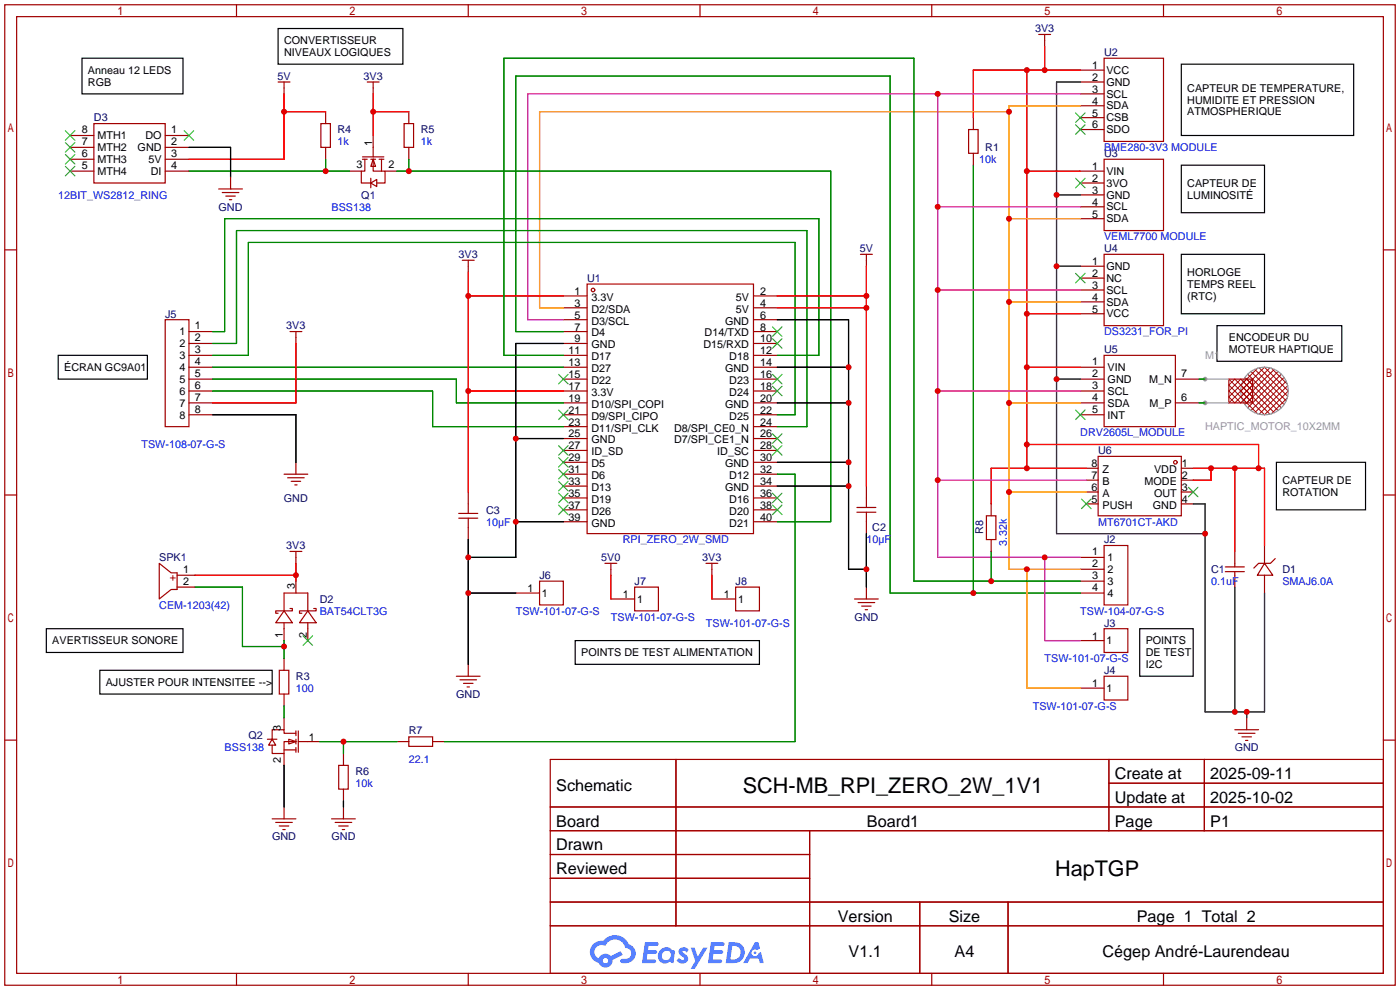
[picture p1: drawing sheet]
<svg xmlns="http://www.w3.org/2000/svg" width="299mm" height="212mm" viewBox="0 0 299 212" stroke-linecap="round" stroke-linejoin="round" font-family="sans-serif">
<g fill="#999">
<circle cx="257.6" cy="81" r=".51"/>
<circle cx="257.6" cy="86.1" r=".51"/>
</g>
<g fill="none" stroke="#a10000" stroke-width=".25">
<path d="M1 1h297.2v209.6h-297.2zM3.6 3.6h292.1v204.4h-292.1zM50.5 1v2.6M100.1 1v2.6M149.6 1v2.6M199.1 1v2.6M248.7 1v2.6M1 53.4h2.6M295.7 53.4h2.5M1 105.8h2.6M295.7 105.8h2.5M1 158.2h2.6"/>
<path d="M295.7 158.2h2.5M117.6 162.3h178.1v45.7h-178.1zM117.6 172.5h178.1M117.6 177.5h178.1M144.5 162.3v35.6M173 177.5v30.5M237 162.3v15.2M237 167.4h58.7M257.4 162.3v15.2M117.6 182.6h55.4M117.6 192.8h178.1M117.6 187.7h55.4"/>
<path d="M117.6 197.9h178.1M196.6 192.8v15.2M215.4 192.8v15.2M50.5 208v2.6M100.1 208v2.6M149.6 208v2.6M199.1 208v2.6M248.7 208v2.6"/>
</g>
<g fill="#5487ff">
<path d="M145.3 202.7a1.3 1.3 0 0 1 1.9 .3l-.4 .6a.54 .54 0 0 0-.9-.2l.1 .2a1.34 1.34 0 0 1 .9 1.8 1.47 1.47 0 0 1-2.3-.1l.5-.6 .8 .5a.31 .31 0 0 0 .4-.3 .31 .31 0 0 0-.3-.4 1.12 1.12 0 0 1-.7-1.8z"/>
<path d="M147.6 202.5h.9l.6 2 1.2-2h.9l-2.7 4.6h-.9l1-1.7z"/>
<path d="M137.8 201.4h1.7a1.31 1.31 0 0 1 1.2 .2 .4 .4 0 0 1-.3 .5l-1.8 .1-.1 .9h1.6a.4 .4 0 0 1 .4 .4 .4 .4 0 0 1-.5 .4h-1.6l-.2 1.2h1.4a.46 .46 0 0 1 .5 0 .46 .46 0 0 1 .1 .5l-.4 .2h-2.6z"/>
<path d="M151.9 201.4h1.7a1.32 1.32 0 0 1 1.2 .2 .39 .39 0 0 1-.3 .5l-1.8 .1-.1 .9h1.6a.4 .4 0 0 1 .4 .4 .4 .4 0 0 1-.4 .4h-1.7l-.2 1.2h1.4a.46 .46 0 0 1 .5 0 .46 .46 0 0 1 .1 .5l-.4 .2h-2.6z"/>
<path d="M161.3 201.4h.8l.3 1.3-.6 .4a.75 .75 0 0 0-1.1 .3 .75 .75 0 0 0 .5 1 .75 .75 0 0 0 .9-.7l.5-.2 .6 2.3h-.8l-.3-.9h-1.8l-.5 .9h-1z"/>
<path d="M155.7 201.4l-.6 4.4h1.5a2.27 2.27 0 0 0 2.6-2.2 2.27 2.27 0 0 0-2.7-2.2zM156.5 202.1a1.5 1.5 0 0 1 1.8 1.6 1.5 1.5 0 0 1-1.9 1.4h-.3z"/>
<path d="M141.2 203a1.6 1.6 0 0 0-.3 2.3 1.6 1.6 0 0 0 2.3 .2l.7 .3 .3-2.4-.1-.3-.5-.1a1.58 1.58 0 0 0-2.4 0zM141.8 203.5a.98 .98 0 0 1 1.6 .4 .98 .98 0 0 1-1.1 1.3 .94 .94 0 0 1-.9-.7 .94 .94 0 0 1 .4-1z"/>
<path d="M126.8 201.8a2.37 2.37 0 0 0 1.1 4 1.54 1.54 0 0 0 1.8 1 1.54 1.54 0 0 0 1.2-1.6l2.2-1.1-.5-.8-2 1a1.57 1.57 0 0 0-2.7 .5 1.5 1.5 0 0 1-.7-2.1 1.5 1.5 0 0 1 2.2-.5 2.23 2.23 0 0 1 2.3-1.4 2.23 2.23 0 0 1 2 1.8 1.16 1.16 0 0 1 1.2 1.1 1.16 1.16 0 0 1-1.1 1.2h-.7a.47 .47 0 0 0-.5 .4 .47 .47 0 0 0 .4 .5 2.17 2.17 0 0 0 2.5-.9 2.17 2.17 0 0 0-.3-2.7l-.8-.4a3.2 3.2 0 0 0-5.5-.7l-1.1 .1zM128.8 205.3a.6 .6 0 0 1 1.2 0 .6 .6 0 0 1-1.2 0z"/>
<circle cx="161.4" cy="203.6" r=".28"/>
</g>
<g fill="none" stroke="#a10000" stroke-width=".25">
<path d="M59.4 17.5h2.6M60.7 17.5v2.6M78.5 17.5h2.5M79.8 17.5v2.6M222 7.4h2.5M223.3 7.4v2.5M230.9 17.5h5.1M230.9 15h5.1M236 12.4h12.7v17.8h-12.7zM15 36.6h5.1M15 34h5.1M15 29h5.1"/>
<path d="M15 31.5h5.1M20.1 26.4h15.2v12.7h-15.2zM35.3 36.6h5.1M35.3 34h5.1M35.3 29h5.1M35.3 31.5h5.1M49.3 37.8v2.6M68.6 26.4h2v5.1h-2zM69.6 23.9v2.5M69.6 31.5v2.5M74.7 36.6h2.5M77.5 33.5h4.5"/>
<path d="M77.5 34h1M78 34v2.6h-.8v2.5h2M79.2 39.1l1.3-.7v1.5zM79.2 38.1v2M79.2 34h1.1M79.8 34l.5 1.6h-1.1zM79.8 34v2.6h2.5v2.5h-1.8M79.8 29v4.5M81 34h1M81.5 34v2.6M82.3 36.6h2.5M86.4 26.4h2v5.1h-2z"/>
<path d="M87.4 23.9v2.5M87.4 31.5v2.5M207 27.7h2v5.1h-2zM208 25.1v2.6M208 32.8v2.5M230.9 27.7h5.1M230.9 25.1h5.1M230.9 22.6h5.1M230.9 20.1h5.1M230.9 36.6h5.1M230.9 39.1h5.1M236 34h12.7v15.3h-12.7z"/>
<path d="M46.7 40.4h5.1M47.5 41.1h3.6M48.3 41.9h2M49 42.7h.5M98.8 55.6h2.5M100.1 55.6v2.6M183.9 54.4h2.5M185.2 54.4v2.5M230.9 41.7h5.1M230.9 44.2h5.1M230.9 46.7h5.1M230.9 56.9h5.1"/>
<path d="M230.9 59.4h5.1M236 54.4h12.7v15.2h-12.7zM35.3 68.3h5.1v22.9h-5.1zM40.4 70.9h5.1M40.4 73.4h5.1M40.4 75.9h5.1M40.4 78.5h5.1M62 70.9h2.5M63.2 70.9v2.5M120.4 63.2h5.1M120.4 65.8h5.1M120.4 68.3h5.1"/>
<path d="M120.4 70.9h5.1M120.4 73.4h5.1M120.4 75.9h5.1M120.4 78.5h5.1M125.5 60.7h35.5v53.3h-35.5zM161 63.2h5.1M161 65.8h5.1M161 68.3h5.1M161 70.9h5.1M161 73.4h5.1M161 75.9h5.1M161 78.5h5.1"/>
<path d="M230.9 78.5h5.1M230.9 62h5.1M230.9 64.5h5.1M230.9 67.1h5.1M236 75.9h15.2v15.3h-15.2zM40.4 81h5.1M40.4 83.6h5.1M40.4 86.1h5.1M40.4 88.6h5.1M63.2 98.8v2.5M120.4 81h5.1M120.4 83.6h5.1"/>
<path d="M120.4 86.1h5.1M120.4 88.6h5.1M120.4 91.2h5.1M120.4 93.7h5.1M120.4 96.3h5.1M120.4 98.8h5.1M161 81h5.1M161 83.6h5.1M161 86.1h5.1M161 88.6h5.1M161 91.2h5.1M161 93.7h5.1"/>
<path d="M161 96.3h5.1M161 98.8h5.1M230.9 81h5.1M230.9 83.6h5.1M230.9 86.1h5.1M230.9 88.6h5.1M234.7 97.5h17.8v12.7h-17.8zM251.2 81h5.1M251.2 86.1h5.1M262.6 81h5.1v5.1h-5.1zM60.7 101.3h5.1M61.5 102.1h3.5"/>
<path d="M62 117.9h2.5M62.2 102.9h2.1M63 103.6h.5M63.2 117.9v2.5M98 110.7h4.1M98 109.7h4.1M100.1 105.2v4.5M100.1 110.7v4.6M120.4 101.3h5.1M120.4 103.9h5.1M120.4 106.4h5.1M120.4 109h5.1"/>
<path d="M120.4 111.5h5.1M161 101.3h5.1M161 103.9h5.1M161 106.4h5.1M161 109h5.1M161 111.5h5.1M183.1 109.5h4.1M183.1 108.5h4.1M185.2 103.9v4.6M185.2 109.5v4.5M210.8 110.2h2.1v5.1h-2.1zM211.8 107.7v2.5"/>
<path d="M211.8 115.3v2.6M230.9 119.1h5.1M232.2 100.1h2.5M232.2 102.6h2.5M232.2 105.2h2.5M232.2 107.7h2.5M236 116.6h5v12.7h-5zM252.5 100.1h2.5M252.5 102.6h2.5M252.5 105.2h2.5M252.5 107.7h2.5M263.9 117.9v3.3"/>
<path d="M270.3 116.6v3.8M272.5 119.4l-1 1h-2.5l-1 1M34 120.4l2.6 2h1.2v3.6h-1.2l-2.6 2zM37.8 122.9h3.9M37.8 125.5h3.9M60.7 130.6l1.8 2.5h-3.6zM60.7 130.6v-3.9h5.1v3.9M60.7 133.1v3.8M62 130h.5v.6h-3.6v.5h.5M63.2 124.2v2.5M65.8 130.6l1.8 2.5h-3.6zM65.8 133.1v3.8"/>
<path d="M67.1 130h.5v.6h-3.6v.5h.5M110.2 126.7h5.1M115.3 124.2h5.1v5.1h-5.1zM129.3 120.4h2.5M130.6 128h5M130.6 120.4v2.5M135.6 125.5h5.1v5.1h-5.1zM150.9 120.4h2.5M152.1 128h5.1M152.1 120.4v2.5M157.2 125.5h5.1v5.1h-5.1zM182.6 128h5.1"/>
<path d="M183.4 128.8h3.5M184.1 129.5h2.1M184.9 130.3h.5M185.2 125.5v2.5M230.9 121.7h5.1M230.9 124.2h5.1M230.9 126.7h5.1M230.9 136.9h5.1M236 134.4h5v5h-5zM261.9 122.2h4M261.9 121.2h4M263.9 122.2v3.3"/>
<path d="M270.3 120.4l1.7 2.5h-3.3zM270.3 122.9v3.8M57.1 158h2.1M58.2 158l.7 1.3h-1.5zM59.7 143.3h2v5h-2zM60.7 140.7v2.6M60.7 148.3v2.6M60.7 153.4v2.6M61.7 158l1.5 .5-1.5 .5zM63.2 156.7h-2.5v-.7h-2.5v2M63.2 158.5h-2.5v2.5h-2.5v-1.7M63.2 156.2v1"/>
<path d="M63.2 158v1M63.2 159.8v1M63.8 156.2v4.6M63.8 158.5h4.5M84.8 158.5h2.6M87.4 157.5h5.1v2h-5.1zM92.5 158.5h2.5M97.5 144.5h5.1M98.3 145.3h3.6M99.1 146.1h2M99.8 146.8h.5M100.1 142v2.5"/>
<path d="M230.9 147.1h5.1M236 144.5h5v5.1h-5zM263.9 156h5.1M264.7 156.7h3.5M265.4 157.5h2.1M266.2 158.2h.5M266.4 153.4v2.6M58.2 175h5M58.9 175.8h3.6M59.7 176.5h2M60.5 177.3h.5M60.7 161v2.6"/>
<path d="M60.7 172.5v2.5M60.7 160.3h2.5M70.9 175h5M71.6 175.8h3.6M72.4 163.6h2v5.1h-2zM72.4 176.5h2M73.2 177.3h.5M73.4 161v2.6M73.4 168.7v2.5M73.4 172.5v2.5"/>
<circle cx="126.7" cy="62" r=".38"/>
<circle cx="251.2" cy="98.8" r=".38"/>
</g>
<g fill="none" stroke="#3c3" stroke-width=".25">
<path d="M14 35.6l2 2M14 33l2 2.1M14 30.5l2 2M14 27.9l2 2.1M16 35.6l-2 2M16 33l-2 2.1M16 30.5l-2 2M16 27.9l-2 2.1M39.4 27.9l2 2.1M41.4 27.9l-2 2.1M229.9 26.7l2 2M229.9 24.1l2 2.1"/>
<path d="M229.9 38.1l2 2M231.9 26.7l-2 2M231.9 24.1l-2 2.1M231.9 38.1l-2 2M229.9 58.4l2 2.1M231.9 58.4l-2 2.1M165.1 72.4l2 2M165.1 69.8l2 2.1M167.1 72.4l-2 2M167.1 69.8l-2 2.1M119.4 80l2 2M119.4 87.6l2 2.1"/>
<path d="M119.4 95.2l2 2.1M119.4 97.8l2 2M121.4 80l-2 2M121.4 87.6l-2 2.1M121.4 95.2l-2 2.1M121.4 97.8l-2 2M165.1 95.2l2 2.1M165.1 92.7l2 2M165.1 82.5l2 2.1M165.1 80l2 2M167.1 95.2l-2 2.1M167.1 92.7l-2 2"/>
<path d="M167.1 82.5l-2 2.1M167.1 80l-2 2M229.9 87.6l2 2.1M231.9 87.6l-2 2.1M119.4 100.3l2 2.1M119.4 102.9l2 2M119.4 105.4l2 2M119.4 107.9l2 2.1M121.4 100.3l-2 2.1M121.4 102.9l-2 2M121.4 105.4l-2 2M121.4 107.9l-2 2.1"/>
<path d="M165.1 107.9l2 2.1M165.1 105.4l2 2M167.1 107.9l-2 2.1M167.1 105.4l-2 2M231.1 106.7l2.1 2M233.2 106.7l-2.1 2M254 104.1l2 2.1M256 104.1l-2 2.1M64.8 135.9l2 2M66.8 135.9l-2 2"/>
</g>
<g fill="none" stroke="#008700" stroke-width=".25">
<path d="M40.4 36.6h34.3M69.6 34v2.6M84.8 36.6h92.7v74.9h-11.4M87.4 34v2.6M208 35.3v91.4M45.5 70.9h2.5v-24.2h127v29.2h-8.9M45.5 78.5h74.9M45.5 73.4h5v-24.1h122v41.9h-6.4M45.5 75.9h7.6v-24.1h116.8v36.8h-3.8M120.4 70.9h-10.2v-54.6h80v110.4h40.7M120.4 75.9h-12.7v-63.5h87.6v111.8h35.6M45.5 81h52v5.1h22.9"/>
<path d="M45.5 83.6h47v7.6h27.9M256.3 81h1.3M256.3 86.1h1.3M166.1 101.3h3.8v57.2h-74.9M211.8 117.9v6.3M41.7 125.5h10.1v12.7h8.9M60.7 136.9v3.8M60.7 150.9v2.5M68.3 158.5h16.5M73.4 158.5v2.5"/>
</g>
<path d="M230.9 17.5h-5.1v96.5h31.8M225.8 56.9h5.1M225.8 41.7h5.1M225.8 81h5.1M255 107.7h2.6v44.4h12.7v-25.4M263.9 125.5v26.6M266.4 152.1v1.3" fill="none" stroke="#333" stroke-width=".25"/>
<g fill="none" stroke="#f00" stroke-width=".25">
<path d="M219.5 15v85.1M223.3 9.9v5.1M230.9 15h-22.9v10.1M60.7 23.9h8.9M60.7 20.1v13.9h-20.3M79.8 23.9h7.6M79.8 20.1v8.9M219.5 36.6h11.4M100.1 58.2v47M185.2 56.9v47M63.2 73.4v12.7h-17.7M100.1 63.2h20.3"/>
<path d="M166.1 63.2h19.1M166.1 65.8h19.1M219.5 78.5h11.4M219.5 67.1h11.4M100.1 83.6h20.3M219.5 95h49.5v5.1M232.2 100.1h-20.4v7.6M255 100.1h15.3v16.5M258.8 100.1v2.5h-3.8M263.9 100.1v17.8M41.7 122.9h21.5M63.2 120.4v3.8"/>
<path d="M130.6 122.9v5.1M152.1 122.9v5.1"/>
</g>
<path d="M215.6 23.9h-100.3v41.9h5.1M230.9 22.6h-15.3v99.1h15.3M215.6 46.7h15.3M215.6 64.5h15.3M215.6 86.1h15.3M215.6 105.2h16.6M219.5 121.7v25.4h11.4" fill="none" stroke="#f90" stroke-width=".25"/>
<path d="M200.4 20.1v99h30.5M230.9 20.1h-118.1v48.2h7.6M200.4 44.2h30.5M200.4 62h30.5M200.4 83.6h30.5M200.4 102.6h31.8M223.3 119.1v17.8h7.6" fill="none" stroke="#c3c" stroke-width=".25"/>
<g fill="none" stroke="#000" stroke-width=".25">
<path d="M17.5 12.4h21.6v7.7h-21.6zM59.4 6.1h26.7v7.6h-26.7zM252.5 13.7h36.8v15.3h-36.8zM40.4 31.5h8.9v6.3M252.5 35.3h17.8v10.2h-17.8zM252.5 54.4h17.8v12.7h-17.8zM12.4 75.9h19.1v5.1h-19.1zM120.4 73.4h-10.2v45.7h-10.1M166.1 68.3h15.3v53.4h3.8M166.1 78.5h15.3M260.1 69.6h26.7v7.6h-26.7zM45.5 88.6h17.7v10.2"/>
<path d="M110.2 93.7h10.2M166.1 98.8h15.3M166.1 86.1h15.3M272.8 98.8h19v10.2h-19zM100.1 115.3v26.7M110.2 111.5h10.2M166.1 103.9h15.3M185.2 114v11.5M9.9 134.4h29.2v5h-29.2zM100.1 126.7h10.1M122.9 136.9h39.4v5.1h-39.4zM243.6 134.4h11.4v10.1h-11.4z"/>
<path d="M21.3 143.3h36.9v5h-36.9zM60.7 163.6v8.9M73.4 171.2v1.3"/>
</g>
<g fill="none" stroke="#a10000" stroke-width=".21">
<path d="M266.7 80l7.1 7.2M267.4 79.4l7 7.1M268.2 78.9l6.7 6.8M269.1 78.6l6.1 6.1M271.4 78.6l-7.5 7.5-1.3-1.3 6.2-6.1M271.8 78.7l3.3 3.4M272.3 78.9l-7.1 7.2-2.6-2.5 2.6-2.6 7.1 7.2M273.2 79.4l-7.1 7.1M273.8 80l-7.1 7.2M262.6 81l7.7 7.6 5-5-5-5.1-7.7 7.6M266.1 80.7l7.1 7M268.8 88.4l-6.2-6.1 1.3-1.3 7.5 7.5"/>
<path d="M274.4 80.7l-7 7M274.9 81.5l-6.7 6.7M275.1 85.1l-3.3 3.3M275.2 82.4l-6.1 6.1"/>
</g>
<g fill="none" stroke="#999" stroke-width=".25">
<path d="M257.6 86.1h5M257.6 81h5"/>
<circle cx="270.3" cy="83.6" r="5.1"/>
</g>
<g fill="#c00">
<circle cx="208" cy="126.7" r=".63"/>
<circle cx="266.4" cy="152.1" r=".63"/>
<circle cx="263.9" cy="152.1" r=".63"/>
<circle cx="257.6" cy="114" r=".63"/>
<circle cx="225.8" cy="81" r=".63"/>
<circle cx="225.8" cy="56.9" r=".63"/>
<circle cx="225.8" cy="41.7" r=".63"/>
<circle cx="219.5" cy="78.5" r=".63"/>
<circle cx="219.5" cy="67.1" r=".63"/>
<circle cx="219.5" cy="36.6" r=".63"/>
<circle cx="219.5" cy="15" r=".63"/>
<circle cx="223.3" cy="15" r=".63"/>
<circle cx="219.5" cy="95" r=".63"/>
<circle cx="269" cy="100.1" r=".63"/>
<circle cx="263.9" cy="100.1" r=".63"/>
<circle cx="258.8" cy="100.1" r=".63"/>
<circle cx="219.5" cy="100.1" r=".63"/>
<circle cx="215.6" cy="46.7" r=".63"/>
<circle cx="215.6" cy="23.9" r=".63"/>
<circle cx="215.6" cy="64.5" r=".63"/>
<circle cx="215.6" cy="86.1" r=".63"/>
<circle cx="215.6" cy="105.2" r=".63"/>
<circle cx="219.5" cy="121.7" r=".63"/>
<circle cx="200.4" cy="20.1" r=".63"/>
<circle cx="200.4" cy="44.2" r=".63"/>
<circle cx="200.4" cy="62" r=".63"/>
<circle cx="200.4" cy="83.6" r=".63"/>
<circle cx="200.4" cy="102.6" r=".63"/>
<circle cx="223.3" cy="119.1" r=".63"/>
<circle cx="63.2" cy="122.9" r=".63"/>
<circle cx="87.4" cy="36.6" r=".63"/>
<circle cx="69.6" cy="36.6" r=".63"/>
<circle cx="79.8" cy="23.9" r=".63"/>
<circle cx="60.7" cy="23.9" r=".63"/>
<circle cx="73.4" cy="158.5" r=".63"/>
<circle cx="185.2" cy="63.2" r=".63"/>
<circle cx="185.2" cy="65.8" r=".63"/>
<circle cx="185.2" cy="121.7" r=".63"/>
<circle cx="181.4" cy="103.9" r=".63"/>
<circle cx="181.4" cy="98.8" r=".63"/>
<circle cx="181.4" cy="86.1" r=".63"/>
<circle cx="181.4" cy="78.5" r=".63"/>
<circle cx="100.1" cy="83.6" r=".63"/>
<circle cx="100.1" cy="63.2" r=".63"/>
<circle cx="100.1" cy="119.1" r=".63"/>
<circle cx="110.2" cy="111.5" r=".63"/>
<circle cx="110.2" cy="93.7" r=".63"/>
<circle cx="100.1" cy="126.7" r=".63"/>
<circle cx="60.7" cy="138.2" r=".63"/>
<circle cx="211.8" cy="124.2" r=".63"/>
</g>
<g font-size="4.6">
<text x="158.8" y="169.4">SCH-MB_RPI_ZERO_2W_1V1</text>
<text x="225.5" y="187.2">HapTGP</text>
</g>
<g font-size="3.5">
<text x="238.3" y="166.5">Create at</text>
<text x="258.7" y="166.5">2025-09-11</text>
<text x="118.9" y="169.1">Schematic</text>
<text x="238.3" y="171.6">Update at</text>
<text x="258.7" y="171.6">2025-10-02</text>
<text x="118.9" y="176.7">Board</text>
<text x="185.3" y="176.7">Board1</text>
<text x="238.3" y="176.7">Page</text>
<text x="258.7" y="176.7">P1</text>
<text x="118.9" y="181.8">Drawn</text>
<text x="118.9" y="186.8">Reviewed</text>
<text x="179.1" y="197">Version</text>
<text x="202.8" y="197">Size</text>
<text x="243" y="197">Page 1 Total 2</text>
<text x="181.4" y="204.6">V1.1</text>
<text x="204" y="204.6">A4</text>
<text x="235.7" y="204.6">Cégep André-Laurendeau</text>
</g>
<g font-size="2.3">
<text x="60.7" y="9.4">CONVERTISSEUR</text>
<text x="60.7" y="12">NIVEAUX LOGIQUES</text>
<text x="18.8" y="15.8">Anneau 12 LEDS</text>
<text x="233.4" y="17.3">2</text>
<text x="233.4" y="14.8">1</text>
<text x="236.5" y="15.8">VCC</text>
<text x="18.8" y="18.3">RGB</text>
<text x="233.4" y="22.4">4</text>
<text x="233.4" y="19.8">3</text>
<text x="236.5" y="23.4">SDA</text>
<text x="236.5" y="20.9">SCL</text>
<text x="236.5" y="18.3">GND</text>
<text x="253.7" y="19.6">CAPTEUR DE TEMPERATURE,</text>
<text x="253.7" y="22.1">HUMIDITE ET PRESSION</text>
<text x="17.5" y="28.5">8</text>
<text x="20.8" y="29.8">MTH1</text>
<text x="31.1" y="29.8">DO</text>
<text x="36.6" y="28.5">1</text>
<text x="233.4" y="27.5">6</text>
<text x="233.4" y="24.9">5</text>
<text x="236.5" y="28.5">SDO</text>
<text x="236.5" y="25.9">CSB</text>
<text x="253.7" y="24.7">ATMOSPHERIQUE</text>
<text x="17.5" y="33.6">6</text>
<text x="17.5" y="31">7</text>
<text x="20.8" y="34.8">MTH3</text>
<text x="20.8" y="32.3">MTH2</text>
<text x="29.4" y="32.3">GND</text>
<text x="31.7" y="34.8">5V</text>
<text x="36.6" y="31">2</text>
<text x="36.6" y="33.6">3</text>
<text x="76.2" y="35.9">3</text>
<text x="79.5" y="31.2" transform="rotate(-90 79.5 31.2)">1</text>
<text x="83" y="35.9">2</text>
<text x="17.5" y="36.1">5</text>
<text x="20.8" y="37.4">MTH4</text>
<text x="32.2" y="37.4">DI</text>
<text x="36.6" y="36.1">4</text>
<text x="233.4" y="36.3">1</text>
<text x="233.4" y="38.9">2</text>
<text x="233.4" y="41.4">3</text>
<text x="236.5" y="37.4">VIN</text>
<text x="236.5" y="39.9">3VO</text>
<text x="253.7" y="39.9">CAPTEUR DE</text>
<text x="233.4" y="44">4</text>
<text x="233.4" y="46.5">5</text>
<text x="236.5" y="42.4">GND</text>
<text x="236.5" y="45">SCL</text>
<text x="236.5" y="47.5">SDA</text>
<text x="253.7" y="42.5">LUMINOSITÉ</text>
<text x="233.4" y="56.7">1</text>
<text x="233.4" y="59.2">2</text>
<text x="236.5" y="57.7">GND</text>
<text x="253.7" y="59">HORLOGE</text>
<text x="122.8" y="63">1</text>
<text x="122.8" y="65.6">3</text>
<text x="126.4" y="64.3">3.3V</text>
<text x="157.3" y="64.3">5V</text>
<text x="162.4" y="65.6">4</text>
<text x="162.4" y="63">2</text>
<text x="233.4" y="61.7">3</text>
<text x="233.4" y="64.3">4</text>
<text x="236.5" y="60.2">NC</text>
<text x="236.5" y="62.8">SCL</text>
<text x="236.5" y="65.3">SDA</text>
<text x="253.7" y="61.5">TEMPS REEL</text>
<text x="253.7" y="64.1">(RTC)</text>
<text x="38.3" y="71.7">1</text>
<text x="41.7" y="70.4">1</text>
<text x="122.8" y="68.1">5</text>
<text x="122.8" y="70.6">7</text>
<text x="126.4" y="66.8">D2/SDA</text>
<text x="126.4" y="69.4">D3/SCL</text>
<text x="126.4" y="71.9">D4</text>
<text x="150.6" y="71.9">D14/TXD</text>
<text x="155" y="69.4">GND</text>
<text x="157.3" y="66.8">5V</text>
<text x="162.4" y="70.6">8</text>
<text x="162.4" y="68.1">6</text>
<text x="233.4" y="66.8">5</text>
<text x="236.5" y="67.8">VCC</text>
<text x="38.3" y="74.2">2</text>
<text x="38.3" y="76.8">3</text>
<text x="41.7" y="72.9">2</text>
<text x="41.7" y="75.5">3</text>
<text x="121.5" y="75.7">11</text>
<text x="122.8" y="73.2">9</text>
<text x="126.4" y="74.4">GND</text>
<text x="126.4" y="77">D17</text>
<text x="150.3" y="74.4">D15/RXD</text>
<text x="155.9" y="77">D18</text>
<text x="162.4" y="75.7">12</text>
<text x="162.4" y="73.2">10</text>
<text x="262.6" y="72.9">ENCODEUR DU</text>
<text x="262.6" y="75.5">MOTEUR HAPTIQUE</text>
<text x="13.7" y="79.3">ÉCRAN GC9A01</text>
<text x="38.3" y="79.3">4</text>
<text x="38.3" y="81.8">5</text>
<text x="41.7" y="78">4</text>
<text x="41.7" y="80.6">5</text>
<text x="41.7" y="83.1">6</text>
<text x="121.5" y="78.3">13</text>
<text x="121.5" y="80.8">15</text>
<text x="121.5" y="83.3">17</text>
<text x="126.4" y="79.5">D27</text>
<text x="126.4" y="82.1">D22</text>
<text x="155" y="79.5">GND</text>
<text x="155.9" y="82.1">D23</text>
<text x="162.4" y="83.3">18</text>
<text x="162.4" y="80.8">16</text>
<text x="162.4" y="78.3">14</text>
<text x="233.4" y="78">1</text>
<text x="233.4" y="80.6">2</text>
<text x="233.4" y="83.1">3</text>
<text x="236.7" y="79.3">VIN</text>
<text x="236.7" y="81.8">GND</text>
<text x="245.6" y="81.8">M_N</text>
<text x="252.5" y="80.6">7</text>
<text x="38.3" y="84.4">6</text>
<text x="38.3" y="86.9">7</text>
<text x="38.3" y="89.5">8</text>
<text x="41.7" y="85.6">7</text>
<text x="41.7" y="88.2">8</text>
<text x="121.5" y="85.9">19</text>
<text x="121.5" y="88.4">21</text>
<text x="126.4" y="84.6">3.3V</text>
<text x="126.4" y="87.1">D10/SPI_COPI</text>
<text x="126.4" y="89.7">D9/SPI_CIPO</text>
<text x="155" y="87.1">GND</text>
<text x="155.9" y="89.7">D25</text>
<text x="155.9" y="84.6">D24</text>
<text x="162.4" y="88.4">22</text>
<text x="162.4" y="85.9">20</text>
<text x="233.4" y="85.6">4</text>
<text x="233.4" y="88.2">5</text>
<text x="236.7" y="84.4">SCL</text>
<text x="236.7" y="86.9">SDA</text>
<text x="236.7" y="89.5">INT</text>
<text x="245.7" y="86.9">M_P</text>
<text x="252.5" y="85.6">6</text>
<text x="121.5" y="91">23</text>
<text x="121.5" y="93.5">25</text>
<text x="126.4" y="92.2">D11/SPI_CLK</text>
<text x="126.4" y="94.8">GND</text>
<text x="144.1" y="94.8">D7/SPI_CE1_N</text>
<text x="144.1" y="92.2">D8/SPI_CE0_N</text>
<text x="162.4" y="93.5">26</text>
<text x="162.4" y="91">24</text>
<text x="121.5" y="96">27</text>
<text x="121.5" y="98.6">29</text>
<text x="121.5" y="101.1">31</text>
<text x="126.4" y="97.3">ID_SD</text>
<text x="126.4" y="99.8">D5</text>
<text x="153.3" y="97.3">ID_SC</text>
<text x="155" y="99.8">GND</text>
<text x="162.4" y="101.1">32</text>
<text x="162.4" y="98.6">30</text>
<text x="162.4" y="96">28</text>
<text x="233.3" y="99.8">8</text>
<text x="235.6" y="101.1">Z</text>
<text x="246.7" y="101.1">VDD</text>
<text x="252.6" y="99.8">1</text>
<text x="121.5" y="103.7">33</text>
<text x="121.5" y="106.2">35</text>
<text x="126.4" y="102.4">D6</text>
<text x="126.4" y="104.9">D13</text>
<text x="126.4" y="107.5">D19</text>
<text x="155" y="104.9">GND</text>
<text x="155.9" y="107.5">D16</text>
<text x="155.9" y="102.4">D12</text>
<text x="162.4" y="106.2">36</text>
<text x="162.4" y="103.7">34</text>
<text x="233.3" y="107.5">5</text>
<text x="233.3" y="104.9">6</text>
<text x="233.3" y="102.4">7</text>
<text x="235.6" y="106.2">A</text>
<text x="235.6" y="103.7">B</text>
<text x="244.6" y="103.7">MODE</text>
<text x="246.7" y="106.2">OUT</text>
<text x="252.6" y="102.4">2</text>
<text x="252.6" y="104.9">3</text>
<text x="252.6" y="107.5">4</text>
<text x="274.1" y="103.4">CAPTEUR DE</text>
<text x="274.1" y="106">ROTATION</text>
<text x="121.5" y="108.7">37</text>
<text x="121.5" y="111.3">39</text>
<text x="126.4" y="110">D26</text>
<text x="126.4" y="112.5">GND</text>
<text x="155.9" y="112.5">D21</text>
<text x="155.9" y="110">D20</text>
<text x="162.4" y="111.3">40</text>
<text x="162.4" y="108.7">38</text>
<text x="235.6" y="108.7">PUSH</text>
<text x="246.4" y="108.7">GND</text>
<text x="233.4" y="118.7">1</text>
<text x="236.7" y="119.9">1</text>
<text x="39.1" y="122.4">1</text>
<text x="39.1" y="125">2</text>
<text x="63" y="126" transform="rotate(-90 63 126)">3</text>
<text x="233.4" y="121.2">2</text>
<text x="233.4" y="123.7">3</text>
<text x="236.7" y="122.5">2</text>
<text x="236.7" y="125">3</text>
<text x="112.8" y="126.5">1</text>
<text x="115.8" y="127.5">1</text>
<text x="133.1" y="127.8">1</text>
<text x="136.1" y="128.8">1</text>
<text x="154.7" y="127.8">1</text>
<text x="157.7" y="128.8">1</text>
<text x="233.4" y="126.3">4</text>
<text x="236.7" y="127.6">4</text>
<text x="11.2" y="137.7">AVERTISSEUR SONORE</text>
<text x="60.5" y="136.4" transform="rotate(-90 60.5 136.4)">1</text>
<text x="65.6" y="136.4" transform="rotate(-90 65.6 136.4)">2</text>
<text x="233.4" y="136.7">1</text>
<text x="236.5" y="137.7">1</text>
<text x="244.9" y="137.7">POINTS</text>
<text x="124.2" y="140.3">POINTS DE TEST ALIMENTATION</text>
<text x="244.9" y="140.3">DE TEST</text>
<text x="244.9" y="142.8">I2C</text>
<text x="22.6" y="146.6">AJUSTER POUR INTENSITEE --&gt;</text>
<text x="233.4" y="146.8">1</text>
<text x="236.5" y="147.9">1</text>
<text x="60" y="156.2" transform="rotate(-90 60 156.2)">3</text>
<text x="66" y="158.3">1</text>
<text x="60" y="163.1" transform="rotate(-90 60 163.1)">2</text>
</g>
<g font-size="2.3" fill="#000080">
<text x="221.2" y="6.9">3V3</text>
<text x="236" y="12">U2</text>
<text x="59.3" y="17.1">5V</text>
<text x="77.7" y="17.1">3V3</text>
<text x="20.1" y="26">D3</text>
<text x="72.1" y="28.5">R4</text>
<text x="89.9" y="28.5">R5</text>
<text x="210.6" y="32.3">R1</text>
<text x="236" y="33.6">U3</text>
<text x="46.7" y="45">GND</text>
<text x="77.2" y="42.5">Q1</text>
<text x="183.8" y="53.9">5V</text>
<text x="236" y="53.9">U4</text>
<text x="98" y="55.2">3V3</text>
<text x="125.5" y="60.2">U1</text>
<text x="35.3" y="67.9">J5</text>
<text x="61.2" y="70.4">3V3</text>
<text x="236" y="75.5">U5</text>
<text x="234.7" y="97.1">U6</text>
<text x="60.7" y="107.2">GND</text>
<text x="103.9" y="109.8">C3</text>
<text x="186.4" y="113.6">C2</text>
<text x="34" y="119.9">SPK1</text>
<text x="61.2" y="117.4">3V3</text>
<text x="128.5" y="119.9">5V0</text>
<text x="150.1" y="119.9">3V3</text>
<text x="210.1" y="114" transform="rotate(-90 210.1 114)">R8</text>
<text x="236" y="116.1">J2</text>
<text x="115.3" y="123.7">J6</text>
<text x="135.6" y="125">J7</text>
<text x="157.2" y="125">J8</text>
<text x="258.8" y="122.5">C1</text>
<text x="274.1" y="122.5">D1</text>
<text x="68.3" y="128.8">D2</text>
<text x="182.6" y="132.6">GND</text>
<text x="236" y="133.9">J3</text>
<text x="63.2" y="145.3">R3</text>
<text x="97.5" y="149.1">GND</text>
<text x="236" y="144.1">J4</text>
<text x="53.1" y="158">Q2</text>
<text x="87.4" y="156.8">R7</text>
<text x="263.9" y="160.6">GND</text>
<text x="75.9" y="165.7">R6</text>
<text x="58.1" y="179.6">GND</text>
<text x="70.8" y="179.6">GND</text>
</g>
<g font-size="2.3" fill="#00f">
<text x="72.1" y="31">1k</text>
<text x="89.9" y="31">1k</text>
<text x="209.3" y="34.8">10k</text>
<text x="236" y="32.3">BME280-3V3 MODULE</text>
<text x="12.4" y="42.5">12BIT_WS2812_RING</text>
<text x="70.9" y="45">BSS138</text>
<text x="236" y="51.4">VEML7700 MODULE</text>
<text x="236" y="71.7">DS3231_FOR_PI</text>
<text x="30.2" y="95.8">TSW-108-07-G-S</text>
<text x="230.9" y="93.3">DRV2605L_MODULE</text>
<text x="103.9" y="112.3">10µF</text>
<text x="234.7" y="112.3">MT6701CT-AKD</text>
<text x="133.1" y="116.1">RPI_ZERO_2W_SMD</text>
<text x="185.2" y="116.1">10µF</text>
<text x="215.2" y="116.6" transform="rotate(-90 215.2 116.6)">3.32k</text>
<text x="258.8" y="125">0.1uF</text>
<text x="274.1" y="125">SMAJ6.0A</text>
<text x="34" y="130.1">CEM-1203(42)</text>
<text x="68.3" y="131.4">BAT54CLT3G</text>
<text x="110.2" y="131.4">TSW-101-07-G-S</text>
<text x="230.9" y="131.4">TSW-104-07-G-S</text>
<text x="130.6" y="132.6">TSW-101-07-G-S</text>
<text x="150.9" y="133.9">TSW-101-07-G-S</text>
<text x="223.3" y="141.5">TSW-101-07-G-S</text>
<text x="63.2" y="147.9">100</text>
<text x="220.7" y="151.7">TSW-101-07-G-S</text>
<text x="48" y="160.6">BSS138</text>
<text x="87.4" y="163.1">22.1</text>
<text x="75.9" y="168.2">10k</text>
</g>
<g font-size="2.3" fill="#999">
<text x="257.6" y="76.8">M1</text>
<text x="257.6" y="92">HAPTIC_MOTOR_10X2MM</text>
</g>
<text font-size="2.3" fill="#a00000" x="36.3" y="124.1">+</text>
</svg>
